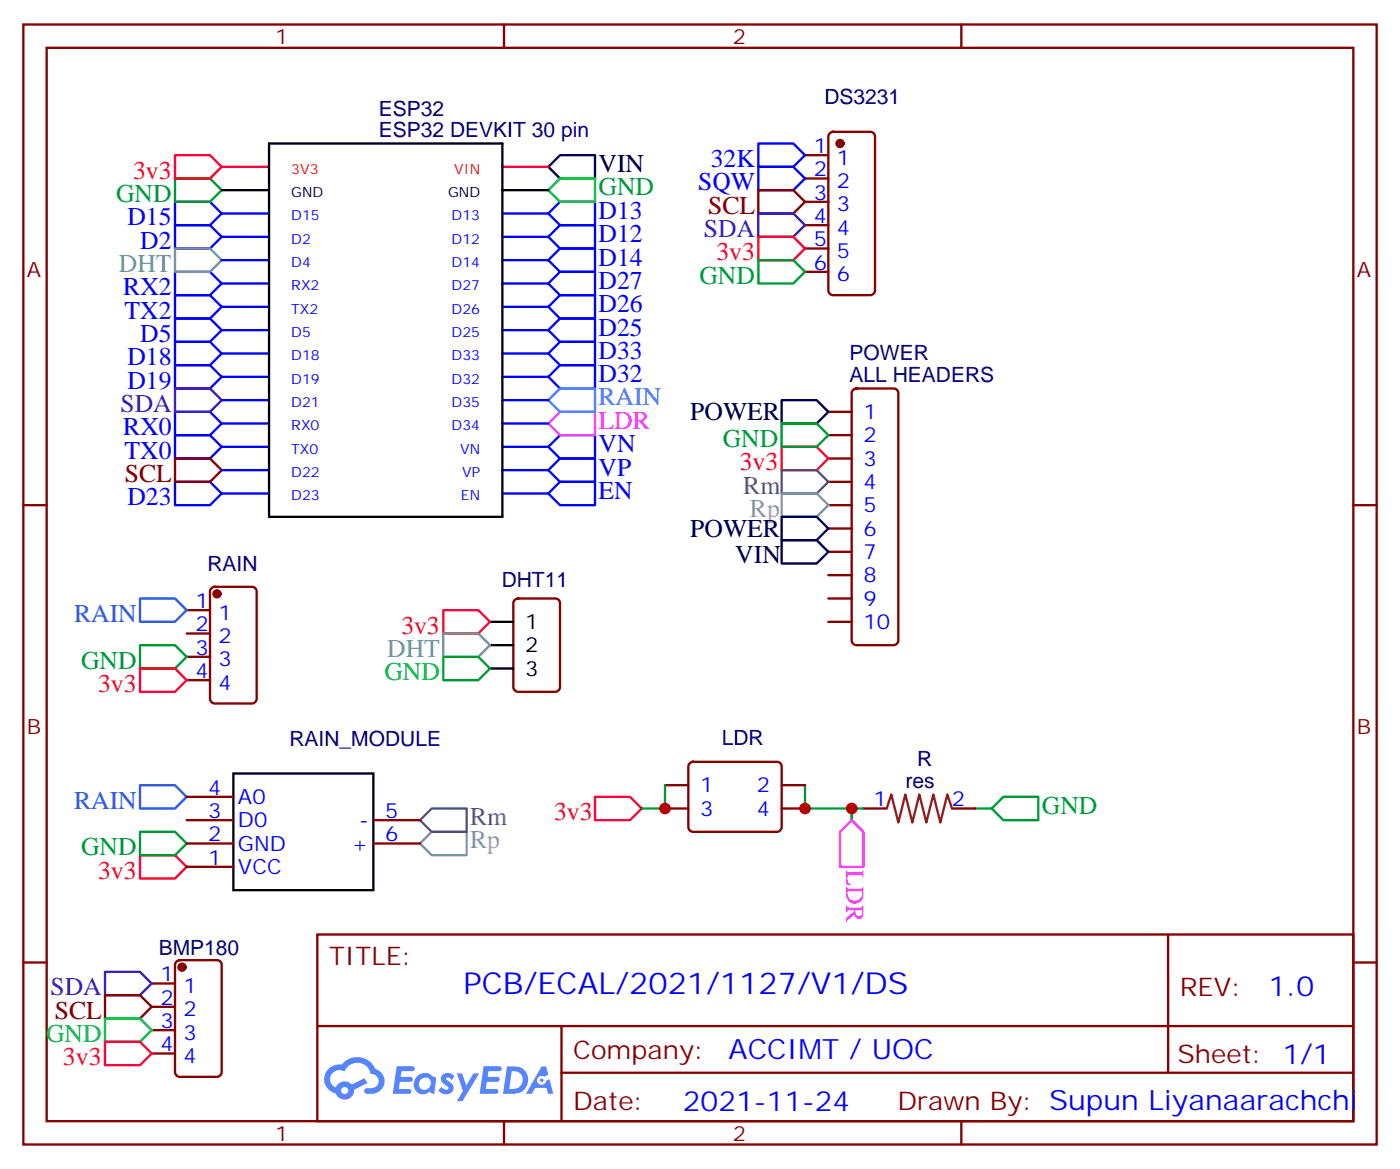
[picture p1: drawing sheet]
<svg xmlns="http://www.w3.org/2000/svg" width="212mm" height="177mm" viewBox="0 0 212 177" stroke-linecap="round" stroke-linejoin="round" font-family="sans-serif">
<g fill="none" stroke="#870000" stroke-width=".35">
<path d="M3.5 3.7h204.6v169.3h-204.6zM7.1 7.2h197.5v162.3h-197.5zM76.2 3.7v3.5M145.3 3.7v3.5M3.5 76.4h3.6M204.6 76.4h3.5M3.5 145.5h3.6M48 141.3h156.6v28.2h-156.6zM48 155.1h156.5M84.9 155.1v14.1M176.6 141.3v20.9M204.6 145.5h3.5"/>
<path d="M76.2 169.5v3.5M84.9 162.2h119.6M145.3 169.5v3.5"/>
</g>
<g fill="#5487ff">
<path d="M67 162.5a1.22 1.22 0 0 1 1.7 .2l-.4 .6-.3-.3-.3-.1-.2 .1v.2a1.74 1.74 0 0 1 1.1 1.3 1.22 1.22 0 0 1-.9 .9 1.22 1.22 0 0 1-1.2-.3l-.2-.2 .4-.6a.6 .6 0 0 0 .5 .5 .6 .6 0 0 0 .6-.3l-.1-.2a1.48 1.48 0 0 1-1-1.5z"/>
<path d="M60 161.2h1.5a1.22 1.22 0 0 1 1.2 .2 .37 .37 0 0 1-.4 .6h-1.6l-.1 .8h1.5a.37 .37 0 0 1 .3 .4 .37 .37 0 0 1-.4 .3h-1.5l-.2 1.1h.8a1.15 1.15 0 0 1 1.1 .2 .36 .36 0 0 1-.4 .6h-2.4z"/>
<path d="M73.1 161.2h1.5a1.23 1.23 0 0 1 1.2 .2 .37 .37 0 0 1-.3 .6h-1.7l-.1 .8h1.5a.37 .37 0 0 1 .4 .4 .37 .37 0 0 1-.4 .3h-1.6l-.2 1.1h.8a1.15 1.15 0 0 1 1.1 .2 .36 .36 0 0 1-.3 .6h-2.5z"/>
<path d="M81.9 161.2h.7l.3 1.3-.6 .3a.69 .69 0 0 0-1 .3 .69 .69 0 0 0 .4 .9 .69 .69 0 0 0 .9-.6l.5-.2 .5 2.2h-.7l-.3-.9h-1.7l-.5 .9h-.9z"/>
<path d="M69.1 162.3h.8l.6 1.8 1.1-1.8h.8l-2.5 4.2h-.8l.9-1.5z"/>
<path d="M76.7 161.2l-.6 4.2h1.3a2.1 2.1 0 0 0 2.4-1.5 2.1 2.1 0 0 0-1.3-2.6zM77.4 162a1.39 1.39 0 0 1 1.6 1.4 1.39 1.39 0 0 1-1.7 1.2h-.3z"/>
<path d="M63 162.8a1.48 1.48 0 0 0-.2 2 1.48 1.48 0 0 0 2 .4l.1-.2 .4 .3 .4 .1 .2-2.3-.1-.3h-.4a1.49 1.49 0 0 0-2.4 0zM63.6 163.2a.89 .89 0 0 1 1.4 0 .89 .89 0 0 1-.2 1.4 .89 .89 0 0 1-1.3-.1 .89 .89 0 0 1 .1-1.3z"/>
<path d="M49.7 161.6a2.18 2.18 0 0 0 1 3.7 1.44 1.44 0 0 0 1.7 .9 1.44 1.44 0 0 0 1.1-1.5l2.1-1-.5-.7-1.9 1a1.47 1.47 0 0 0-2.4 .4 1.39 1.39 0 0 1-.7-1.9 1.39 1.39 0 0 1 2-.5 2.08 2.08 0 0 1 2.1-1.3 2.08 2.08 0 0 1 1.9 1.7 1.07 1.07 0 0 1 1.2 1 1.07 1.07 0 0 1-1.1 1.1h-.6a.43 .43 0 0 0-.5 .4 .43 .43 0 0 0 .4 .5 2.06 2.06 0 0 0 2.1-.7 2.06 2.06 0 0 0 .3-2.2l-.7-.7-.5-.2a2.98 2.98 0 0 0-5-.6h-1.1zM51.6 164.9a.55 .55 0 0 1 1.1 0 .55 .55 0 0 1-1.1 0z"/>
<circle cx="81.9" cy="163.3" r=".26"/>
</g>
<g fill="none" stroke="#00f" stroke-width=".35">
<path d="M26.5 34h5.2l1.8 1.8-1.8 1.8h-5.2zM26.5 30.5h5.2l1.8 1.8-1.8 1.7h-5.2zM33.5 39.3h7M33.5 35.8h7M33.5 32.3h7M76 39.3h6.9M76 35.8h6.9M76 32.3h6.9M82.9 39.3l1.8-1.7h5.3v3.5h-5.3zM82.9 35.8l1.8-1.8h5.3v3.6h-5.3zM82.9 32.3l1.8-1.8h5.3v3.5h-5.3zM114.7 21.7h5.2l1.8 1.8-1.8 1.7h-5.2z"/>
<path d="M114.7 25.2h5.2l1.8 1.8-1.8 1.8h-5.2zM26.5 55.2h5.2l1.8 1.8-1.8 1.7h-5.2zM26.5 51.7h5.2l1.8 1.7-1.8 1.8h-5.2zM26.5 48.2h5.2l1.8 1.7-1.8 1.8h-5.2zM26.5 44.6h5.2l1.8 1.8-1.8 1.8h-5.2zM26.5 41.1h5.2l1.8 1.8-1.8 1.7h-5.2zM33.5 57h7M33.5 53.4h7M33.5 49.9h7M33.5 46.4h7M33.5 42.9h7M76 57h6.9"/>
<path d="M76 53.4h6.9M76 49.9h6.9M76 46.4h6.9M76 42.9h6.9M82.9 57l1.8-1.8h5.3v3.5h-5.3zM82.9 53.4l1.8-1.7h5.3v3.5h-5.3zM82.9 49.9l1.8-1.7h5.3v3.5h-5.3zM82.9 42.9l1.8-1.8h5.3v3.5h-5.3zM84.7 44.6h5.3v3.6h-5.3l-1.8-1.8zM26.5 72.8h5.2l1.8 1.8-1.8 1.8h-5.2zM26.5 65.8h5.2l1.8 1.8-1.8 1.7h-5.2zM26.5 62.3h5.2l1.8 1.7-1.8 1.8h-5.2z"/>
<path d="M33.5 74.6h7M33.5 71.1h7M33.5 67.6h7M33.5 64h7M33.5 60.5h7M76 74.6h6.9M76 71.1h6.9M76 67.6h6.9M76 64h6.9M76 60.5h6.9M82.9 74.6l1.8-1.8h5.3v3.6h-5.3zM82.9 71.1l1.8-1.8h5.3v3.5h-5.3z"/>
<path d="M84.7 65.8h5.3v3.5h-5.3l-1.8-1.7z"/>
</g>
<path d="M26.5 27h5.2l1.8 1.8-1.8 1.7h-5.2zM114.7 39.3h5.2l1.8 1.8-1.8 1.8h-5.2zM118.2 64h5.3l1.7 1.8-1.7 1.8h-5.3zM21.2 97.5h5.3l1.7 1.8-1.7 1.8h-5.3zM67 99.3h5.3l1.8 1.8-1.8 1.7h-5.3zM21.2 125.8h5.3l1.7 1.7-1.7 1.8h-5.3zM149.9 122.2l1.8-1.7h5.3v3.5h-5.3z" fill="none" stroke="#093" stroke-width=".35"/>
<path d="M82.9 25.2l1.8-1.7h5.3v3.5h-5.3zM118.2 60.5h5.3l1.7 1.8-1.7 1.7h-5.3zM118.2 78.1h5.3l1.7 1.8-1.7 1.8h-5.3zM118.2 81.7h5.3l1.7 1.7-1.7 1.8h-5.3z" fill="none" stroke="#003" stroke-width=".35"/>
<path d="M82.9 64l1.8-1.7h5.3v3.5h-5.3zM127 125.8l1.8-1.8 1.7 1.8v5.3h-3.5z" fill="none" stroke="#f0f" stroke-width=".35"/>
<path d="M82.9 60.5l1.8-1.8h5.3v3.6h-5.3z" fill="none" stroke="#09f" stroke-width=".35"/>
<path d="M114.7 28.8h5.2l1.8 1.7-1.8 1.8h-5.2zM26.5 69.3h5.2l1.8 1.8-1.8 1.7h-5.2zM15.9 150.5h5.3l1.7 1.7-1.7 1.8h-5.3z" fill="none" stroke="#600" stroke-width=".35"/>
<path d="M114.7 32.3h5.2l1.8 1.7-1.8 1.8h-5.2zM26.5 58.7h5.2l1.8 1.8-1.8 1.8h-5.2zM15.9 146.9h5.3l1.7 1.8-1.7 1.8h-5.3z" fill="none" stroke="#60c" stroke-width=".35"/>
<path d="M26.5 37.6h5.2l1.8 1.7-1.8 1.8h-5.2zM67 95.8h5.3l1.8 1.7-1.8 1.8h-5.3z" fill="none" stroke="#699" stroke-width=".35"/>
<path d="M82.9 28.8l1.8-1.8h5.3v3.5h-5.3zM15.9 154h5.3l1.7 1.8-1.7 1.7h-5.3z" fill="none" stroke="#0c3" stroke-width=".35"/>
<path d="M26.5 23.5h5.2l1.8 1.7-1.8 1.8h-5.2zM33.5 25.2h7M76 25.2h6.9M114.7 35.8h5.2l1.8 1.8-1.8 1.7h-5.2zM118.2 67.6h5.3l1.7 1.7-1.7 1.8h-5.3zM67 92.3h5.3l1.8 1.7-1.8 1.8h-5.3zM21.2 101.1h5.3l1.7 1.7-1.7 1.8h-5.3zM21.2 129.3h5.3l1.7 1.8-1.7 1.7h-5.3zM90 120.5h5.2l1.8 1.7-1.8 1.8h-5.2zM15.9 157.5h5.3l1.7 1.8-1.7 1.7h-5.3z" fill="none" stroke="#f00" stroke-width=".35"/>
<path d="M33.5 28.8h7M40.7 21.7h35.3v56.4h-35.3zM76 28.8h6.9M74.1 94h3.5M74.1 97.5h3.5M35.3 116.9h21.1v17.7h-21.1zM74.1 101.1h3.5" fill="none" stroke="#000" stroke-width=".35"/>
<path d="M100.5 118.7v3.5h-3.5M121.7 118.7v3.5h7.1v1.8M128.8 122.2h1.7M147.5 122.2h2.4" fill="none" stroke="#008700" stroke-width=".35"/>
<g fill="none" stroke="#870000" stroke-width=".35">
<path d="M121.7 23.5h3.5M121.7 27h3.5M121.7 30.5h3.5M121.7 34h3.5M121.7 37.6h3.5M125.5 20.1l.4-.2h5.7a.71 .71 0 0 1 .7 .7v23.3a.76 .76 0 0 1-.7 .7h-5.7a.76 .76 0 0 1-.7-.7v-23.3zM121.7 41.1h3.5M129 58.9l.5-.2h5.6a.71 .71 0 0 1 .7 .7v37.4a.76 .76 0 0 1-.7 .7h-5.6a.76 .76 0 0 1-.7-.7v-37.4zM125.2 62.3h3.6M125.2 65.8h3.6M125.2 69.3h3.6M125.2 72.8h3.6"/>
<path d="M125.2 76.4h3.6M125.2 79.9h3.6M28.2 92.3h3.5M28.2 95.8h3.5M28.2 99.3h3.5M32 88.9l.5-.2h5.6a.71 .71 0 0 1 .7 .7v16.3a.76 .76 0 0 1-.7 .7h-5.6a.76 .76 0 0 1-.8-.7v-16.3zM77.8 90.7l.5-.2h5.7a.71 .71 0 0 1 .7 .7v12.7a.76 .76 0 0 1-.7 .7h-5.7a.76 .76 0 0 1-.7-.7v-12.7zM125.2 83.4h3.6M125.2 87h3.6M125.2 90.5h3.6M125.2 94h3.6M28.2 102.8h3.5"/>
<path d="M100.5 118.7h3.6M104.3 115.4l.5-.2h12.7a.71 .71 0 0 1 .7 .7v9.2a.76 .76 0 0 1-.7 .7h-12.7a.76 .76 0 0 1-.7-.7v-9.2zM118.2 118.7h3.5M28.2 131.1h7.1M28.2 127.5h7.1M28.2 124h7.1M28.2 120.5h7.1M56.4 127.5h7.1M56.4 124h7.1M100.5 122.2h3.6M118.2 122.2h3.5M130.5 122.2h3.6"/>
<path d="M143.9 122.2h3.6M22.9 148.7h3.6M22.9 152.2h3.6M22.9 155.8h3.6M22.9 159.3h3.6M26.7 145.4l.5-.2h5.6a.71 .71 0 0 1 .7 .7v16.2a.76 .76 0 0 1-.7 .7h-5.6a.76 .76 0 0 1-.7-.7v-16.2z"/>
</g>
<path d="M134.1 122.2l.7-2.1 1 4.3 1.1-4.3 1 4.3 1.1-4.3 1.1 4.3 1-4.3 1.1 4.3 1-4.3 .7 2.1" fill="none" stroke="#8c2424" stroke-width=".35"/>
<g fill="#870000" stroke="#870000" stroke-width=".35">
<circle cx="32.8" cy="89.8" r=".53"/>
<circle cx="27.5" cy="146.2" r=".53"/>
<circle cx="127" cy="21.7" r=".53"/>
</g>
<path d="M21.2 90.5h5.3l1.7 1.8-1.7 1.7h-5.3zM21.2 118.7h5.3l1.7 1.8-1.7 1.7h-5.3z" fill="none" stroke="#06f" stroke-width=".35"/>
<path d="M118.2 74.6h5.3l1.7 1.8-1.7 1.7h-5.3zM63.5 127.5l1.8-1.7h5.3v3.5h-5.3z" fill="none" stroke="#999" stroke-width=".35"/>
<path d="M118.2 71.1h5.3l1.7 1.7-1.7 1.8h-5.3zM63.5 124l1.8-1.8h5.3v3.6h-5.3z" fill="none" stroke="#666" stroke-width=".35"/>
<g fill="#c00">
<circle cx="128.8" cy="122.2" r=".88"/>
<circle cx="100.5" cy="122.2" r=".88"/>
<circle cx="121.7" cy="122.2" r=".88"/>
</g>
<text font-size="4.6" fill="#00f" x="70.1" y="150.3">PCB/ECAL/2021/1127/V1/DS</text>
<g font-size="4.2" fill="#00f">
<text x="191.8" y="150.5">1.0</text>
<text x="110.2" y="160.1">ACCIMT / UOC</text>
<text x="103.2" y="167.9">2021-11-24</text>
</g>
<g font-size="3.9" fill="#f00">
<text x="20.1" y="27">3v3</text>
<text x="108.3" y="39.3">3v3</text>
<text x="111.8" y="71.1">3v3</text>
<text x="60.7" y="95.8">3v3</text>
<text x="14.8" y="104.6">3v3</text>
<text x="83.8" y="124">3v3</text>
<text x="14.8" y="132.8">3v3</text>
<text x="9.5" y="161">3v3</text>
</g>
<g font-size="3.9" fill="#003">
<text x="90.5" y="26.1">VIN</text>
<text x="104.4" y="63.5">POWER</text>
<text x="104.4" y="81.2">POWER</text>
<text x="111.2" y="85.1">VIN</text>
</g>
<g font-size="3.9" fill="#093">
<text x="90.5" y="29.5">GND</text>
<text x="17.5" y="30.5">GND</text>
<text x="105.7" y="42.9">GND</text>
<text x="109.3" y="67.6">GND</text>
<text x="12.3" y="101.1">GND</text>
<text x="157.5" y="123">GND</text>
<text x="12.3" y="129.3">GND</text>
</g>
<g font-size="3.9" fill="#00f">
<text x="105.5" y="28.8">SQW</text>
<text x="107.4" y="25.2">32K</text>
<text x="19.3" y="34">D15</text>
<text x="90.5" y="33.1">D13</text>
<text x="21.2" y="37.6">D2</text>
<text x="90.5" y="40.2">D14</text>
<text x="90.5" y="36.7">D12</text>
<text x="18.6" y="44.6">RX2</text>
<text x="90.5" y="47.2">D26</text>
<text x="90.5" y="43.7">D27</text>
<text x="18.8" y="48.2">TX2</text>
<text x="21.2" y="51.7">D5</text>
<text x="90.5" y="50.8">D25</text>
<text x="19.3" y="58.7">D19</text>
<text x="19.3" y="55.2">D18</text>
<text x="90.5" y="57.8">D32</text>
<text x="90.5" y="54.3">D33</text>
<text x="18.6" y="65.8">RX0</text>
<text x="18.8" y="69.3">TX0</text>
<text x="90.5" y="71.9">VP</text>
<text x="90.5" y="68.4">VN</text>
<text x="19.3" y="76.4">D23</text>
<text x="90.5" y="75.5">EN</text>
</g>
<g font-size="3.9" fill="#60c">
<text x="106.4" y="35.8">SDA</text>
<text x="18.2" y="62.3">SDA</text>
<text x="7.6" y="150.5">SDA</text>
</g>
<g font-size="3.9" fill="#600">
<text x="107.1" y="32.3">SCL</text>
<text x="18.9" y="72.8">SCL</text>
<text x="8.3" y="154">SCL</text>
</g>
<g font-size="3.9" fill="#699">
<text x="18" y="41.1">DHT</text>
<text x="58.5" y="99.3">DHT</text>
</g>
<g font-size="3.9" fill="#f0f">
<text x="90.5" y="64.8">LDR</text>
<text x="128" y="131.6" transform="rotate(90 128 131.6)">LDR</text>
</g>
<text font-size="3.9" fill="#09f" x="90.5" y="61.3">RAIN</text>
<g font-size="3.9" fill="#666">
<text x="112.4" y="74.7">Rm</text>
<text x="71.1" y="124.7">Rm</text>
</g>
<g font-size="3.9" fill="#999">
<text x="113.4" y="78.2">Rp</text>
<text x="71.1" y="128.2">Rp</text>
</g>
<g font-size="3.9" fill="#06f">
<text x="11.2" y="94">RAIN</text>
<text x="11.2" y="122.2">RAIN</text>
</g>
<g font-size="3.9" fill="#0c3">
<text x="58.1" y="102.8">GND</text>
<text x="7" y="157.5">GND</text>
</g>
<g font-size="3.9" fill="#800">
<text x="49.7" y="145.9">TITLE:</text>
<text x="178.4" y="150.5">REV:</text>
<text x="86.6" y="160.1">Company:</text>
<text x="178" y="160.7">Sheet: 1/1</text>
<text x="86.6" y="167.7">Date:</text>
<text x="135.7" y="167.8">Drawn By: Supun Liyanaarachchi</text>
</g>
<g font-size="3.2" fill="#800">
<text x="41.6" y="6.7">1</text>
<text x="110.8" y="6.7">2</text>
<text x="4.1" y="41.8">A</text>
<text x="205.1" y="41.8">A</text>
<text x="4.1" y="110.9">B</text>
<text x="205.1" y="110.9">B</text>
<text x="41.6" y="172.5">1</text>
<text x="110.8" y="172.5">2</text>
</g>
<g font-size="3.2" fill="#000080">
<text x="57.3" y="17.5">ESP32</text>
<text x="124.6" y="15.7">DS3231</text>
<text x="57.3" y="20.6">ESP32 DEVKIT 30 pin</text>
<text x="128.4" y="57.7">ALL HEADERS</text>
<text x="128.4" y="54.5">POWER</text>
<text x="31.4" y="86.3">RAIN</text>
<text x="75.8" y="88.7">DHT11</text>
<text x="43.8" y="112.7">RAIN_MODULE</text>
<text x="109.1" y="112.7">LDR</text>
<text x="136.9" y="119.1">res</text>
<text x="138.7" y="115.8">R</text>
<text x="24" y="144.3">BMP180</text>
</g>
<g font-size="3.2" fill="#00f">
<text x="123" y="23.1">1</text>
<text x="123" y="26.6">2</text>
<text x="126.5" y="24.9">1</text>
<text x="126.5" y="28.4">2</text>
<text x="123" y="30.2">3</text>
<text x="123" y="33.7">4</text>
<text x="126.5" y="31.9">3</text>
<text x="126.5" y="35.5">4</text>
<text x="123" y="37.2">5</text>
<text x="123" y="40.7">6</text>
<text x="126.5" y="39">5</text>
<text x="126.5" y="42.5">6</text>
<text x="130.5" y="63.3">1</text>
<text x="130.5" y="66.9">2</text>
<text x="130.5" y="70.4">3</text>
<text x="130.5" y="73.9">4</text>
<text x="130.5" y="77.4">5</text>
<text x="130.5" y="81">6</text>
<text x="130.5" y="84.5">7</text>
<text x="130.5" y="88">8</text>
<text x="29.6" y="91.9">1</text>
<text x="29.6" y="95.4">2</text>
<text x="33.1" y="93.7">1</text>
<text x="130.5" y="91.5">9</text>
<text x="130.5" y="95.1">10</text>
<text x="29.6" y="99">3</text>
<text x="33.1" y="97.2">2</text>
<text x="33.1" y="100.7">3</text>
<text x="29.6" y="102.5">4</text>
<text x="33.1" y="104.2">4</text>
<text x="105.8" y="119.8">1</text>
<text x="114.4" y="119.8">2</text>
<text x="31.5" y="123.6">3</text>
<text x="31.5" y="120.1">4</text>
<text x="36" y="125.1">D0</text>
<text x="36" y="121.5">A0</text>
<text x="54.3" y="125.1">-</text>
<text x="58.2" y="123.6">5</text>
<text x="105.8" y="123.3">3</text>
<text x="114.4" y="123.3">4</text>
<text x="132" y="121.9">1</text>
<text x="143.9" y="121.9">2</text>
<text x="31.5" y="130.7">1</text>
<text x="31.5" y="127.2">2</text>
<text x="36" y="128.6">GND</text>
<text x="53.1" y="128.6">+</text>
<text x="58.2" y="127.2">6</text>
<text x="36" y="132.1">VCC</text>
<text x="24.3" y="148.3">1</text>
<text x="24.3" y="151.9">2</text>
<text x="24.3" y="155.4">3</text>
<text x="27.8" y="150.1">1</text>
<text x="27.8" y="153.6">2</text>
<text x="24.3" y="158.9">4</text>
<text x="27.8" y="157.2">3</text>
<text x="27.8" y="160.7">4</text>
</g>
<g font-size="3.2">
<text x="79.4" y="95.1">1</text>
<text x="79.4" y="98.6">2</text>
<text x="79.4" y="102.1">3</text>
</g>
<g font-size="2.1">
<text x="44" y="29.8">GND</text>
<text x="67.7" y="29.8">GND</text>
</g>
<g font-size="2.1" fill="#f00">
<text x="44" y="26.3">3V3</text>
<text x="68.7" y="26.3">VIN</text>
</g>
<g font-size="2.1" fill="#00f">
<text x="44" y="33.3">D15</text>
<text x="68.3" y="33.3">D13</text>
<text x="44" y="40.4">D4</text>
<text x="44" y="36.8">D2</text>
<text x="68.3" y="40.4">D14</text>
<text x="68.3" y="36.8">D12</text>
<text x="44" y="47.4">TX2</text>
<text x="44" y="43.9">RX2</text>
<text x="68.3" y="47.4">D26</text>
<text x="68.3" y="43.9">D27</text>
<text x="44" y="51">D5</text>
<text x="68.3" y="51">D25</text>
<text x="44" y="58">D19</text>
<text x="44" y="54.5">D18</text>
<text x="68.3" y="58">D32</text>
<text x="68.3" y="54.5">D33</text>
<text x="44" y="65.1">RX0</text>
<text x="44" y="61.5">D21</text>
<text x="68.3" y="65.1">D34</text>
<text x="68.3" y="61.5">D35</text>
<text x="44" y="68.6">TX0</text>
<text x="69.6" y="68.6">VN</text>
<text x="44" y="75.7">D23</text>
<text x="44" y="72.1">D22</text>
<text x="69.7" y="75.7">EN</text>
<text x="69.9" y="72.1">VP</text>
</g>
</svg>
